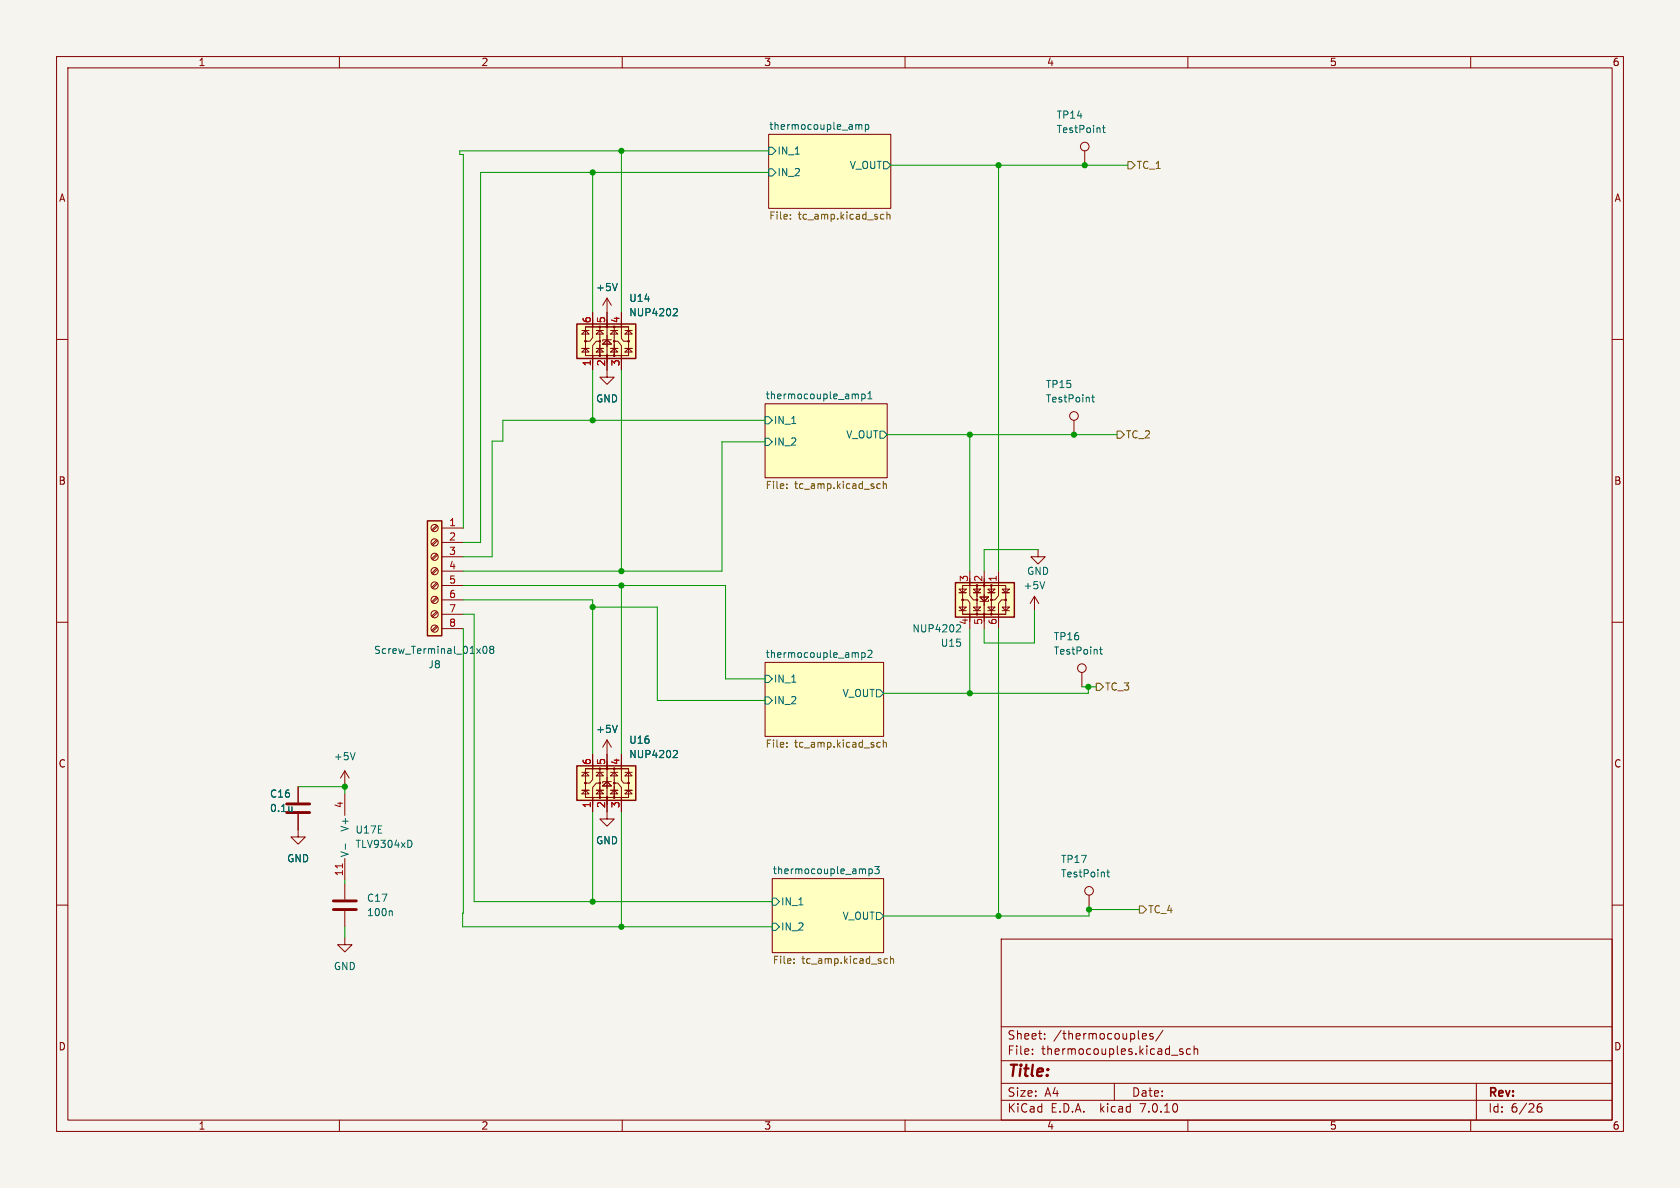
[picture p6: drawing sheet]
<svg xmlns="http://www.w3.org/2000/svg" width="297mm" height="210mm" viewBox="0 0 297 210" stroke-linecap="round" stroke-linejoin="round" font-family="sans-serif">
<path d="M0 0h297v210h-297z" fill="#f5f4ef" stroke="#f5f4ef" stroke-width=".18"/>
<g fill="none" stroke="#840000" stroke-width=".18">
<path d="M10 10h277v190h-277zM12 12h273v186h-273zM60 10v2M110 10v2M160 10v2M210 10v2M260 10v2M135.9 23.7h21.6v13.1h-21.6zM191.8 26.7v2.5M10 60h2M102.9 58.4h1.2M103.5 58.4l.6 .7h-1.2z"/>
<path d="M103.5 57.8h7.6v5.1h-7.6zM104.8 56.5v3.2l-.5 .6h-.9M104.8 55.2v2.6M105.4 58.4h1.3M106 58.4l.7 .7h-1.3zM106 57.8v5.1M107.3 52.7v14h1.3l-1.3 1.2-1.3-1.2h1.3M107.3 52.7l-.7 1.3M107.3 52.7l.8 1.3M107.9 59.1l.7-.7 .6 .7zM107.9 58.4h1.3M108.6 57.8v5.1"/>
<path d="M109.9 56.5v3.3l.3 .5h.9M109.9 55.2v2.6M110.5 58.4h1.3M111.1 58.4l.7 .7h-1.3zM285 60h2M102.9 61.6h1.2M103.5 61.6l.6 .6h-1.2zM104.8 62.9v2.5M105.4 61.6h1.3M106 60.3h-.6l-.6 .8v3M106 61.6l.7 .6h-1.3zM106.6 60.8l.7-.7 .8 .7z"/>
<path d="M107.9 61.6h1.3M108.1 60.1h-1.5v.2M108.5 60.3h.7l.7 .8v3M108.6 61.6l.6 .6h-1.3zM109.9 62.9v2.5M110.5 62.2l.6-.6 .7 .6zM110.5 61.6h1.3M135.3 71.4h21.5v13.1h-21.5zM189.9 74.3v2.5M77.2 97.9l-.9 .9M77.2 95.4l-.9 .8M77.2 92.8l-.9 .9"/>
<path d="M77.4 98.1l-.9 .8M77.4 95.6l-.9 .8M77.4 93l-.9 .9M78.1 93.3h3.8M78.1 95.9h3.8M78.1 98.4h3.8M183.5 97.2v1.2h1.3l-1.3 1.3-1.3-1.3h1.3M10 110h2M77.2 110.6l-.9 .9M77.2 108.1l-.9 .8M77.2 105.5l-.9 .9M77.2 103l-.9 .8"/>
<path d="M77.2 100.5l-.9 .8M77.4 110.8l-.9 .8M77.4 108.3l-.9 .8M77.4 105.7l-.9 .9M77.4 103.2l-.9 .8M77.4 100.6l-.9 .9M78.1 101h3.8M78.1 103.5h3.8M78.1 106h3.8M78.1 108.6h3.8M78.1 111.1h3.8M135.3 117.1h20.9v13.1h-20.9z"/>
<path d="M169.5 104.1h1.3l-.6 .7zM169.5 107.3h1.3l-.6 .7zM169.5 104.8h1.3M169.5 108h1.3M170.2 106h.9l.3 .6v3.3M170.2 103.5h7.6v5.1h-7.6zM171.4 102.2v3.1l.7 .7h.7M171.4 101v2.5M171.4 108.6v2.5M172.1 104.1h1.3l-.7 .7zM172.1 107.3h1.3l-.7 .7zM172.1 104.8h1.3"/>
<path d="M172.1 108h1.3M172.7 103.5v5.1M173.2 105.5h1.6l-.8 .8zM174 101v10.1M174.6 104.1h1.3l-.6 .7zM174.6 107.3h1.3l-.6 .7zM174.6 104.8h1.3M174.6 108h1.3M174.8 106v.3h-1.6M175.3 103.5v5.1M176.5 102.2v3.1l-.6 .7h-.6M176.5 101v2.5"/>
<path d="M176.5 108.6v2.5M177.2 104.1h1.2l-.6 .7zM177.2 107.3h1.2l-.6 .7zM177.2 104.8h1.2M177.2 108h1.2M177.9 106h-.9l-.5 .7v3.2M182.9 105.4l-.8 1.3M182.9 105.4v2.6M182.9 105.4l.7 1.3M191.3 118.9v2.5M285 110h2M52.7 139.1v2.8"/>
<path d="M61 136.3v2.5M61 136.3l-.8 1.2M61 136.3l.7 1.2M102.9 139.7h1.2M102.9 136.5h1.2M103.5 139.7l.6 .6h-1.2zM103.5 136.5l.6 .7h-1.2zM103.5 135.9h7.6v5.1h-7.6zM104.8 134.6v3.2l-.5 .6h-.9M104.8 133.4v2.5M105.4 139.7h1.3M105.4 136.5h1.3"/>
<path d="M106 138.4h-.6l-.6 .8v3M106 139.7l.7 .6h-1.3zM106 136.5l.7 .7h-1.3zM106 135.9v5.1M107.3 138.2l.8 .7h-1.5zM107.3 130.8v14h1.3l-1.3 1.3-1.3-1.3h1.3M107.3 130.8l-.7 1.3M107.3 130.8l.8 1.3M107.9 139.7h1.3M107.9 136.5h1.3M108.1 138.2h-1.5v.2M108.5 138.4h.7l.7 .8v3"/>
<path d="M108.6 136.5l.6 .7h-1.3zM108.6 135.9v5.1M109.9 134.6v3.3l.3 .5h.9M109.9 133.4v2.5M110.5 137.2l.6-.7 .7 .7zM110.5 139.7h1.3M110.5 136.5h1.3M111.1 139.7l.7 .6h-1.3zM10 160h2M52.7 143.9v4.1h1.3l-1.3 1.2-1.3-1.2h1.3M61 140.3v3.8M61 151.8v3.8"/>
<path d="M61 156.2v2.8M104.8 141v2.5M107.9 140.3l.7-.6 .6 .6zM109.9 141v2.5M136.5 155.3h19.7v13.1h-19.7zM192.5 158.2v2.6M285 160h2M61 165.7v1.3h1.2l-1.2 1.3-1.3-1.3h1.3M61 161v2.8M177 166h108v32h-108zM60 198v2M110 198v2"/>
<path d="M160 198v2M177 194.5h108M177 191.5h108M177 187.5h108M177 181.5h108M182.5 186.3v.1M182.5 185.5v.1M184.7 183.6v.1M184.7 182.8v.1M197 191.5v3M202 183.2l.7-.1-.1-.3-.4-.1-.2 .2v.7h.6M203.8 182.8l-.3-.1-.3 .2 .1 .2 .5 .2v.3h-.6"/>
<path d="M205.6 182.1l-1.3 2M209.1 185.5l-.4-.1-.2 .2 .1 .2 .5 .2v.3h-.6M210 198v2M210.5 185.5l-.5-.1-.3 .3v.4l.2 .2h.6M211.1 185.5l.2-.1 .4 .1v.9M211.1 184.9v1.5M260 198v2M261 191.5v6.5M271.7 196l.3-.3h.5l.1 .3v.3l-.3 .3h-.3l-.3-.3M272.5 195.1a.6 .6 0 0 0-.8 .6"/>
<circle cx="191.8" cy="25.9" r=".76"/>
<circle cx="106" cy="57.8" r=".13"/>
<circle cx="107.3" cy="57.8" r=".13"/>
<circle cx="108.6" cy="57.8" r=".13"/>
<circle cx="103.5" cy="60.3" r=".13"/>
<circle cx="106" cy="62.9" r=".13"/>
<circle cx="106" cy="60.3" r=".13"/>
<circle cx="107.3" cy="62.9" r=".13"/>
<circle cx="108.6" cy="62.9" r=".13"/>
<circle cx="108.6" cy="60.3" r=".13"/>
<circle cx="111.1" cy="60.3" r=".13"/>
<circle cx="189.9" cy="73.5" r=".76"/>
<circle cx="76.8" cy="98.4" r=".63"/>
<circle cx="76.8" cy="93.3" r=".63"/>
<circle cx="76.8" cy="95.9" r=".63"/>
<circle cx="76.8" cy="106" r=".63"/>
<circle cx="76.8" cy="101" r=".63"/>
<circle cx="76.8" cy="108.6" r=".63"/>
<circle cx="76.8" cy="111.1" r=".63"/>
<circle cx="76.8" cy="103.5" r=".63"/>
<circle cx="170.2" cy="106" r=".13"/>
<circle cx="172.7" cy="106" r=".13"/>
<circle cx="172.7" cy="108.6" r=".13"/>
<circle cx="172.7" cy="103.5" r=".13"/>
<circle cx="174" cy="103.5" r=".13"/>
<circle cx="174" cy="108.6" r=".13"/>
<circle cx="175.3" cy="103.5" r=".13"/>
<circle cx="175.3" cy="108.6" r=".13"/>
<circle cx="175.3" cy="106" r=".13"/>
<circle cx="177.8" cy="106" r=".13"/>
<circle cx="191.3" cy="118.1" r=".76"/>
<circle cx="103.5" cy="138.4" r=".13"/>
<circle cx="106" cy="135.9" r=".13"/>
<circle cx="106" cy="138.4" r=".13"/>
<circle cx="107.3" cy="135.9" r=".13"/>
<circle cx="108.6" cy="135.9" r=".13"/>
<circle cx="108.6" cy="138.4" r=".13"/>
<circle cx="111.1" cy="138.4" r=".13"/>
<circle cx="106" cy="141" r=".13"/>
<circle cx="107.3" cy="141" r=".13"/>
<circle cx="108.6" cy="141" r=".13"/>
<circle cx="192.5" cy="157.5" r=".76"/>
</g>
<g fill="#ffffc2" stroke="#ffffc2" stroke-width=".18">
<path d="M136.5 155.3h19.7v13.1h-19.7z"/>
<path d="M135.9 23.7h21.6v13.1h-21.6z"/>
<path d="M135.3 117.1h20.9v13.1h-20.9z"/>
<path d="M135.3 71.4h21.5v13.1h-21.5z"/>
<path d="M75.6 92.1h2.5v20.3h-2.5z"/>
<path d="M102 135.4h10.4v6.1h-10.4z"/>
<path d="M168.9 103h10.4v6.1h-10.4z"/>
<path d="M102 57.3h10.4v6.1h-10.4z"/>
</g>
<g fill="none" stroke="#006464" stroke-width=".18">
<path d="M135.9 26h.6l.7 .7-.7 .6h-.6zM135.9 29.8h.6l.7 .7-.7 .6h-.6zM151.5 22l.3 .2M151.8 22.2l.2-.2 .3 .1 .1 .8M151.8 22.2v.7M153 22.1l.3-.1 .3 .3-.1 .5h-.5M153 22v1.3M156.2 28.6h.6l.7 .6-.7 .6h-.6zM194.9 22.6h.5M195.1 22.2v1.1l.3 .1M109.1 50.1l-.4 1.3M119.2 54.6h.4l.2 .3-.8 .9h.8"/>
<path d="M135.3 73.7h.6l.6 .6-.6 .6h-.6zM135.3 77.5h.6l.6 .6-.6 .6h-.6zM151.6 69.7l.1 .1v.7M152.3 69.7h.4l.3 .2-.2 .5h-.5M152.3 69.7v1.2M153.4 70.5h.8M153.4 69.6l.4-.4v1.3M155.6 76.2h.6l.6 .6-.6 .7h-.6zM193 70.2h.5M193.2 69.8v1.1l.3 .2M85.5 114.4l.2-.2a.68 .68 0 0 1 .4 .7 .68 .68 0 0 1-.4 .6l-.2-.1-.1-.4zM86.8 114.8l-.2-.3 .2-.3h.3l.2 .3-.2 .3"/>
<path d="M86.8 114.8l-.2 .2v.4l.2 .1h.4l.1-.2v-.3l-.2-.2M86.8 114.8h.3M135.3 119.4h.6l.6 .6-.6 .7h-.6zM152.3 115.4h.4l.3 .2-.2 .6h-.5M152.3 115.4v1.2M153.4 115.1l.5-.2 .3 .4-.8 .9h.8M169.3 110.4h.3M169.8 111l-.8 .7h.8M184.7 102.8l-.4 1.3M194.4 114.8h.5M194.6 114.4v1.1l.3 .1M62.8 133l-.4 1.3"/>
<path d="M109.1 128.2l-.4 1.3M119.2 132.7h.4l.2 .3-.8 .9h.8M135.3 123.2h.6l.6 .6-.6 .7h-.6zM154.9 121.9h.7l.6 .7-.6 .6h-.7zM51.6 142.6v.9M51.6 143.3l-.1 .1M61.1 149.2v.9M72.6 148.6l.2 .5-.2 .6M136.5 158.8h.7l.6 .6-.6 .6h-.7zM153.6 153.6v1.3M153.6 153.7l.4-.1 .2 .2-.1 .6h-.5M154.6 153.2h.8l-.4 .5 .4 .1v.5l-.2 .1-.6-.1"/>
<path d="M195.7 154.2h.5M195.8 153.7v1.1l.4 .2M69.2 161l.2 .2v.7M136.5 163.2h.7l.6 .6-.6 .7h-.7zM154.9 161.3h.7l.6 .6-.6 .7h-.7z"/>
</g>
<g fill="none" stroke="#725600" stroke-width=".18">
<path d="M139.7 38.6v.1M139.7 38v.1M155.8 38.7h.4M155.8 38h.4M156.8 38l.2-.1 .3 .1v.7M156.8 37.5v1.2M199.4 28.6h.6l.7 .6-.7 .6h-.6zM197.5 76.2h.6l.7 .6-.7 .7h-.6zM139.1 85.6v.1M139.1 86.2v.2M155.1 86.3h.5M155.1 85.6h.5"/>
<path d="M156.2 85.1v1.3M156.2 85.6l.1-.1 .3 .1 .1 .8M139.1 132v.1M139.1 131.3v.1M155.1 132h.5M155.1 131.3h.5M156.2 131.4l.1-.2 .3 .1 .1 .8M156.2 130.8v1.3M193.8 120.8h.6l.7 .6-.7 .6h-.6zM140.4 170.2v.1M140.4 169.5v.1M156.4 170.2h.5"/>
<path d="M156.4 169.5h.5M157.4 169.6l.2-.1h.3l.1 .8M157.4 169v1.3M201.4 160.1h.7l.6 .7-.6 .6h-.7z"/>
</g>
<path d="M102 57.3h10.4v6.1h-10.4zM75.6 92.1h2.5v20.3h-2.5zM168.9 103h10.4v6.1h-10.4zM102 135.4h10.4v6.1h-10.4z" fill="none" stroke="#840000" stroke-width=".25"/>
<path d="M50.7 142.1h4M50.7 143.6h4M58.9 159.3h4.1M58.9 160.8h4.1" fill="none" stroke="#840000" stroke-width=".51"/>
<path d="M60.5 152.7v.7" fill="none" stroke="#a90000" stroke-width=".18"/>
<g fill="none" stroke="#009600" stroke-width=".18">
<path d="M104.8 30.5v24.7M109.9 26.7v28.5M135.9 26.7h-54.6v.6h.6v66M135.9 30.5h-50.9v65.4h-3.1M157.5 29.2h41.9M176.5 29.2v71.8M104.8 65.4v8.9M109.9 65.4v35.6M135.3 78.1h-7.7v22.9h-45.7M135.3 74.3h-46.4v3.7h-1.9v20.4h-5.1M156.8 76.8h40.7M171.4 76.8v24.2"/>
<path d="M183.5 97.2h-9.5v3.8M81.9 103.5h46.4v16.5h7M81.9 108.6h1.9v50.8h52.7M81.9 111.1v50.3h-.1v2.4h54.7M81.9 106h22.9v27.4M104.8 107.3h11.4v16.5h19.1M109.9 103.5v29.9M171.4 111.1v11.5M176.5 111.1v50.8M182.9 108v5.7h-8.9v-2.6M52.7 139.1h8.3M61 138.8v1.5"/>
<path d="M191.3 121.4h2.5M192.4 121.4v1.2h-36.2M61 155.6v.6M104.8 143.5v15.9M109.9 143.5v20.3M61 163.8v1.9M201.4 160.8h-8.9v1.1h-36.3"/>
</g>
<g fill="#009600" stroke="#009600" stroke-width=".18">
<circle cx="191.8" cy="29.2" r=".46"/>
<circle cx="176.5" cy="29.2" r=".46"/>
<circle cx="189.9" cy="76.8" r=".46"/>
<circle cx="171.4" cy="76.8" r=".46"/>
<circle cx="192.4" cy="121.4" r=".46"/>
<circle cx="171.4" cy="122.6" r=".46"/>
<circle cx="176.5" cy="161.9" r=".46"/>
<circle cx="192.5" cy="160.8" r=".46"/>
<circle cx="104.8" cy="107.3" r=".46"/>
<circle cx="109.9" cy="101" r=".46"/>
<circle cx="109.9" cy="103.5" r=".46"/>
<circle cx="61" cy="139.1" r=".46"/>
<circle cx="109.9" cy="163.8" r=".46"/>
<circle cx="104.8" cy="159.4" r=".46"/>
<circle cx="109.9" cy="26.7" r=".46"/>
<circle cx="104.8" cy="30.5" r=".46"/>
<circle cx="104.8" cy="74.3" r=".46"/>
</g>
<text font-size="2.8" fill="#840000" x="178" y="190.9">Title:</text>
<g font-size="2.1" fill="#840000">
<text x="178" y="184">Sheet:</text>
<text x="186.2" y="184">/thermocouples/</text>
<text x="178" y="186.7">File:</text>
<text x="184.1" y="186.7">thermocouples.kicad_sch</text>
<text x="178" y="196.9">KiCad</text>
<text x="178" y="194.1">Size:</text>
<text x="184.7" y="194.1">A4</text>
<text x="185.7" y="196.9">E.D.A.</text>
<text x="194.6" y="196.9">kicad</text>
<text x="200" y="194.1">Date:</text>
<text x="201.8" y="196.9">7.0.10</text>
<text x="263" y="194.3">Rev:</text>
<text x="263" y="196.9">Id:</text>
<text x="267.1" y="196.9">6/26</text>
</g>
<g font-size="1.8" fill="#840000">
<text x="35" y="11.9">1</text>
<text x="85" y="11.9">2</text>
<text x="135" y="11.9">3</text>
<text x="185" y="11.9">4</text>
<text x="235" y="11.9">5</text>
<text x="285" y="11.9">6</text>
<text x="10.3" y="35.9">A</text>
<text x="285.3" y="35.9">A</text>
<text x="10.3" y="85.9">B</text>
<text x="285.3" y="85.9">B</text>
<text x="10.3" y="135.9">C</text>
<text x="285.3" y="135.9">C</text>
<text x="10.3" y="185.9">D</text>
<text x="285.3" y="185.9">D</text>
<text x="35" y="199.9">1</text>
<text x="85" y="199.9">2</text>
<text x="135" y="199.9">3</text>
<text x="185" y="199.9">4</text>
<text x="235" y="199.9">5</text>
<text x="285" y="199.9">6</text>
</g>
<g font-size="1.8" fill="#006464">
<text x="135.9" y="23">thermocouple_amp</text>
<text x="186.7" y="23.7">TestPoint</text>
<text x="186.7" y="21.2">TP14</text>
<text x="137.4" y="27.5">IN_1</text>
<text x="137.4" y="31.3">IN_2</text>
<text x="150.1" y="30.1">V_OUT</text>
<text x="105.3" y="51.7">+5V</text>
<text x="111.1" y="53.6">U14</text>
<text x="111.1" y="56.1">NUP4202</text>
<text x="105.3" y="71.3">GND</text>
<text x="135.3" y="70.7">thermocouple_amp1</text>
<text x="184.8" y="71.3">TestPoint</text>
<text x="184.8" y="68.8">TP15</text>
<text x="136.7" y="75.2">IN_1</text>
<text x="149.5" y="77.7">V_OUT</text>
<text x="136.7" y="79">IN_2</text>
<text x="181.5" y="101.8">GND</text>
<text x="180.8" y="104.4">+5V</text>
<text x="161.2" y="112">NUP4202</text>
<text x="171.2" y="110.6" transform="rotate(-90 171.2 110.6)">4</text>
<text x="186.2" y="113.4">TP16</text>
<text x="66" y="115.8">Screw_Terminal_01x08</text>
<text x="75.6" y="118.3">J8</text>
<text x="135.3" y="116.4">thermocouple_amp2</text>
<text x="166.2" y="114.5">U15</text>
<text x="186.2" y="115.9">TestPoint</text>
<text x="136.7" y="120.9">IN_1</text>
<text x="136.7" y="124.7">IN_2</text>
<text x="148.9" y="123.4">V_OUT</text>
<text x="105.3" y="129.8">+5V</text>
<text x="111.1" y="131.7">U16</text>
<text x="58.9" y="134.6">+5V</text>
<text x="111.1" y="134.2">NUP4202</text>
<text x="47.6" y="141.2">C16</text>
<text x="47.6" y="143.7">0.1u</text>
<text x="61.8" y="147.1" transform="rotate(-90 61.8 147.1)">V+</text>
<text x="62.7" y="147.5">U17E</text>
<text x="105.3" y="149.5">GND</text>
<text x="50.7" y="152.6">GND</text>
<text x="61.8" y="151.6" transform="rotate(-90 61.8 151.6)">V-</text>
<text x="62.7" y="150.1">TLV9304xD</text>
<text x="136.5" y="154.6">thermocouple_amp3</text>
<text x="187.5" y="155.3">TestPoint</text>
<text x="187.5" y="152.8">TP17</text>
<text x="64.8" y="159.6">C17</text>
<text x="138" y="160.2">IN_1</text>
<text x="64.8" y="162.2">100n</text>
<text x="138" y="164.7">IN_2</text>
<text x="148.9" y="162.8">V_OUT</text>
<text x="58.9" y="171.7">GND</text>
</g>
<g font-size="1.8" fill="#725600">
<text x="200.9" y="30.1">TC_1</text>
<text x="135.9" y="39.1">File:</text>
<text x="141.1" y="39.1">tc_amp.kicad_sch</text>
<text x="198.9" y="77.7">TC_2</text>
<text x="135.3" y="86.8">File:</text>
<text x="140.5" y="86.8">tc_amp.kicad_sch</text>
<text x="195.3" y="122.3">TC_3</text>
<text x="135.3" y="132.5">File:</text>
<text x="140.5" y="132.5">tc_amp.kicad_sch</text>
<text x="202.9" y="161.6">TC_4</text>
<text x="136.5" y="170.7">File:</text>
<text x="141.7" y="170.7">tc_amp.kicad_sch</text>
</g>
<g font-size="1.8" fill="#a90000">
<text x="104.5" y="57.2" transform="rotate(-90 104.5 57.2)">6</text>
<text x="107.1" y="57.2" transform="rotate(-90 107.1 57.2)">5</text>
<text x="109.6" y="57.2" transform="rotate(-90 109.6 57.2)">4</text>
<text x="104.5" y="64.8" transform="rotate(-90 104.5 64.8)">1</text>
<text x="107.1" y="64.8" transform="rotate(-90 107.1 64.8)">2</text>
<text x="109.6" y="64.8" transform="rotate(-90 109.6 64.8)">3</text>
<text x="79.3" y="93.1">1</text>
<text x="79.3" y="95.6">2</text>
<text x="79.3" y="98.2">3</text>
<text x="79.3" y="100.7">4</text>
<text x="79.3" y="103.3">5</text>
<text x="79.3" y="105.8">6</text>
<text x="171.2" y="102.9" transform="rotate(-90 171.2 102.9)">3</text>
<text x="173.7" y="102.9" transform="rotate(-90 173.7 102.9)">2</text>
<text x="176.3" y="102.9" transform="rotate(-90 176.3 102.9)">1</text>
<text x="79.3" y="108.3">7</text>
<text x="79.3" y="110.9">8</text>
<text x="173.7" y="110.6" transform="rotate(-90 173.7 110.6)">5</text>
<text x="176.3" y="110.6" transform="rotate(-90 176.3 110.6)">6</text>
<text x="104.5" y="135.3" transform="rotate(-90 104.5 135.3)">6</text>
<text x="107.1" y="135.3" transform="rotate(-90 107.1 135.3)">5</text>
<text x="109.6" y="135.3" transform="rotate(-90 109.6 135.3)">4</text>
<text x="60.7" y="142.9" transform="rotate(-90 60.7 142.9)">4</text>
<text x="104.5" y="142.9" transform="rotate(-90 104.5 142.9)">1</text>
<text x="107.1" y="142.9" transform="rotate(-90 107.1 142.9)">2</text>
<text x="109.6" y="142.9" transform="rotate(-90 109.6 142.9)">3</text>
<text x="60.7" y="155" transform="rotate(-90 60.7 155)">11</text>
</g>
</svg>
